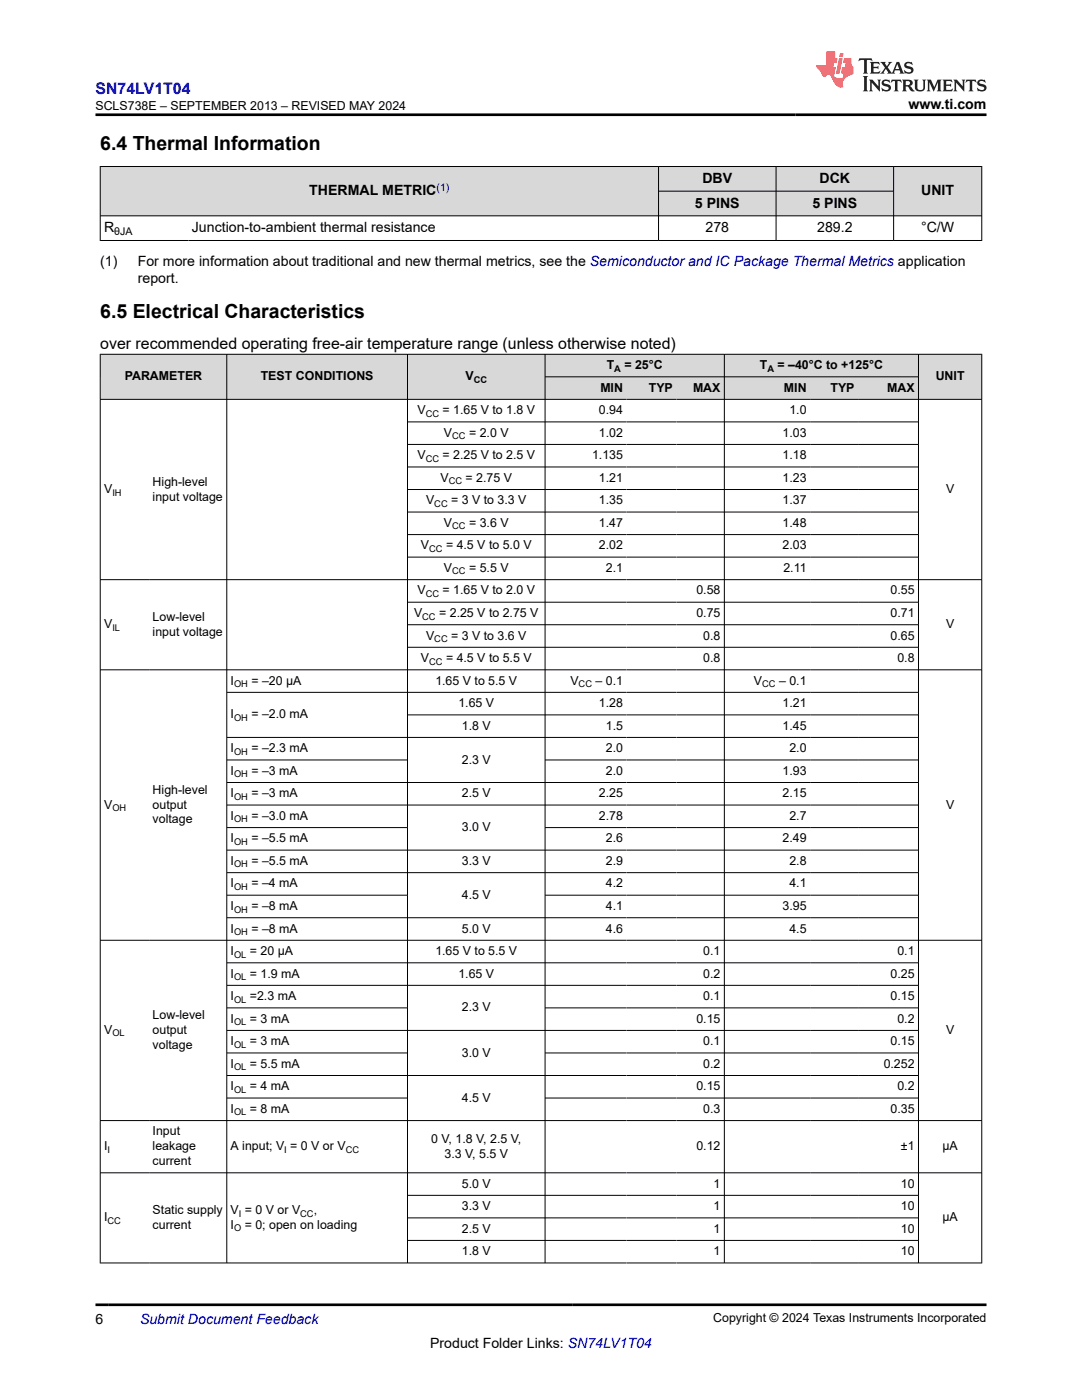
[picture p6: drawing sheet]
<svg xmlns="http://www.w3.org/2000/svg" width="216mm" height="279mm" viewBox="0 0 216 279" stroke-linecap="round" stroke-linejoin="round" font-family="sans-serif">
<g fill="#d8d8d8">
<path d="M20 33.2h175.9v5h-175.9z" fill-rule="evenodd"/>
<path d="M20.1 33.3h111.2v9.7h-111.2z" fill-rule="evenodd"/>
<path d="M131.5 33.3h23.3v4.8h-23.3z" fill-rule="evenodd"/>
<path d="M154.9 33.3h23.3v4.8h-23.3z" fill-rule="evenodd"/>
<path d="M178.4 33.3h17.4v9.7h-17.4z" fill-rule="evenodd"/>
<path d="M131.5 38.2h23.3v4.8h-23.3z" fill-rule="evenodd"/>
<path d="M154.9 38.2h23.3v4.8h-23.3z" fill-rule="evenodd"/>
</g>
<path d="M19.9 33.2h176.1M20 33.2v14.9M131.4 33.2v14.9M131.4 38.2h47M154.9 33.2v14.9M178.3 33.2v14.9M195.9 33.2v14.9M19.9 43.1h176.1M19.9 48h176.1" fill="none" stroke="#000" stroke-width=".2"/>
<g fill="#d8d8d8">
<path d="M20 70.7h175.9v4.5h-175.9z" fill-rule="evenodd"/>
<path d="M20.1 70.8h25.1v8.8h-25.1z" fill-rule="evenodd"/>
<path d="M45.3 70.8h35.9v8.8h-35.9z" fill-rule="evenodd"/>
<path d="M81.4 70.8h27.3v8.8h-27.3z" fill-rule="evenodd"/>
<path d="M108.8 70.8h35.7v4.3h-35.7z" fill-rule="evenodd"/>
<path d="M144.6 70.8h38.6v4.3h-38.6z" fill-rule="evenodd"/>
<path d="M183.3 70.8h12.5v8.8h-12.5z" fill-rule="evenodd"/>
<path d="M108.8 75.3h16.2v4.3h-16.2z" fill-rule="evenodd"/>
<path d="M125 75.3h10v4.3h-10z" fill-rule="evenodd"/>
<path d="M135 75.3h9.5v4.3h-9.5z" fill-rule="evenodd"/>
<path d="M144.6 75.3h17.1v4.3h-17.1z" fill-rule="evenodd"/>
<path d="M161.7 75.3h9.5v4.3h-9.5z" fill-rule="evenodd"/>
<path d="M171.2 75.3h12v4.3h-12z" fill-rule="evenodd"/>
</g>
<g fill="none" stroke="#000" stroke-width=".2">
<path d="M19.9 70.7h176.1M19.9 79.7h176.1M20 70.6v181.5M45.3 70.6v181.5M81.3 70.6v181.5M108.8 70.6v181.5M108.8 75.2h74.5M144.5 70.6v181.5M183.3 70.6v181.5M195.9 70.6v181.5M81.3 84.2h102M81.3 88.7h102"/>
<path d="M81.3 93.2h102M81.3 97.7h102M19.9 115.7h176.1M81.3 102.2h102M81.3 106.7h102M81.3 111.2h102M19.9 133.7h176.1M45.3 138.2h138M81.3 120.2h102M81.3 124.7h102M81.3 129.2h102M45.3 147.2h138"/>
<path d="M45.3 151.7h36.1M45.3 156.2h138M81.3 142.7h102M108.8 151.7h74.5M45.3 160.7h138M45.3 165.2h36.1M45.3 169.7h138M45.3 174.2h138M45.3 178.7h36.1M108.8 165.2h74.5M108.8 178.7h74.5M19.9 187.7h176.1"/>
<path d="M45.3 183.2h138M45.3 192.1h138M45.3 196.6h138M45.3 201.1h36.1M45.3 205.6h138M45.3 210.1h36.1M45.3 214.6h138M45.3 219.1h36.1M108.8 201.1h74.5M108.8 210.1h74.5M108.8 219.1h74.5M19.9 223.6h176.1"/>
<path d="M19.9 234.1h176.1M81.3 238.6h102M19.9 252.1h176.1M81.3 243.1h102M81.3 247.6h102"/>
</g>
<path d="M171.5 11.6l-.2 .6 .5-.2h.6v.1v2.2l-.2 .4h1l-.2-.4v-2.2v-.1h.5l.5 .2-.1-.6zM173.6 12.4l.2 .3v1.6l-.2 .4h1.9l.1-.6a1.08 1.08 0 0 1-1.3 .2v-.7h.6l.4 .2v-.7l-.4 .2h-.6v-.5l.2-.2a1 1 0 0 1 1 .3l-.1-.5zM175.7 12.4l.9 1.1-1 1.2h.9l-.2-.2 .5-.8 .4 .8-.2 .2h1.6l-.2-.2 .2-.5h.9l.1 .5-.1 .2h.9l-.2-.4-.8-1.9h-.5l-.9 2.1-.9-1.1 .9-1h-.8l.2 .2-.4 .6-.4-.6 .2-.2zM179 12.8l.4 1h-.7zM180.7 12.5a.65 .65 0 0 0-.2 .7 .65 .65 0 0 0 .6 .5l.6 .1 .1 .3a.79 .79 0 0 1-.7 .4 .79 .79 0 0 1-.7-.5l.1 .7 .2-.1a.93 .93 0 0 0 1.1 0 .93 .93 0 0 0 .4-.9 1.46 1.46 0 0 0-1.2-.6l-.1-.3a1.09 1.09 0 0 1 1.2 .2l-.2-.6-.1 .1-.5-.2zM172.2 15.2l.2 .4v2.2l-.2 .4h1l-.2-.4v-2.2l.2-.4zM173.4 15.9l.2 .4v1.5l-.2 .4h.8l-.3-.4 .1-1.3 1.6 1.8v-2l.2-.4h-.7l.1 .2 .1 1.1-1.2-1.3zM176.2 16a.65 .65 0 0 0-.2 .8 .65 .65 0 0 0 .6 .4l.6 .2 .1 .2a.79 .79 0 0 1-.7 .4 .79 .79 0 0 1-.7-.5l.1 .7 .2-.1a.93 .93 0 0 0 1.1 .1 .93 .93 0 0 0 .4-1 1.46 1.46 0 0 0-1.2-.5l-.1-.4a1.09 1.09 0 0 1 1.2 .2l-.1-.6-.2 .1-.5-.1zM177.9 15.9l-.1 .6a.63 .63 0 0 1 .8-.3v1.6l-.3 .4h1l-.2-.4v-1.6a.66 .66 0 0 1 .8 .3l-.1-.6zM180 15.9l.2 .4v1.5l-.2 .4h1l-.2-.2-.1-.7h.5l.1 .2a.79 .79 0 0 0 1.2 .6l-1-.9a.61 .61 0 0 0 .6-.6 .61 .61 0 0 0-.5-.7zM180.8 16.2h.1a.47 .47 0 0 1 .5 .1 .47 .47 0 0 1 .1 .5l-.1 .1-.7 .1zM182.3 15.9l.2 .2a2.27 2.27 0 0 0 .4 2 1.04 1.04 0 0 0 1.7-.7v-1.3l.2-.2h-.8l.2 .4v1.1a.6 .6 0 0 1-.6 .6 .6 .6 0 0 1-.6-.6v-1.1l.3-.4zM184.9 15.9l.2 .4v1.5l-.2 .4h.8l-.3-.4v-1.4l.9 1.9 .9-1.9v1.4l-.3 .4h1l-.2-.4v-1.5l.2-.4h-.8l-.7 1.5-.6-1.5zM188.1 15.9l.2 .4v1.5l-.2 .4h1.9l.1-.6a1.09 1.09 0 0 1-1.3 .2v-.7h.6l.4 .2v-.6l-.4 .2h-.6v-.6l.2-.1a1.01 1.01 0 0 1 1 .3l-.1-.6zM190.2 15.9l.3 .4v1.5l-.3 .4h.8l-.2-.4v-1.3l1.6 1.8v-2l.2-.4h-.7l.2 .2v1.1l-1.2-1.3zM192.8 15.9l-.1 .6a.63 .63 0 0 1 .8-.3v1.6l-.3 .4h1l-.2-.4v-1.6a.66 .66 0 0 1 .8 .3l-.1-.6zM195.2 16a.65 .65 0 0 0-.2 .8 .65 .65 0 0 0 .6 .4l.6 .2 .2 .2a.79 .79 0 0 1-.7 .4 .79 .79 0 0 1-.7-.5l.1 .7 .2-.1a.93 .93 0 0 0 1 .1 .93 .93 0 0 0 .5-1 1.46 1.46 0 0 0-1.3-.5v-.4a1.09 1.09 0 0 1 1.2 .2l-.2-.6-.2 .1-.5-.1z" fill="#231f20"/>
<path d="M164.9 10.3v2.7h-2l.1 .4 .8 1a.95 .95 0 0 0 1 .9 .59 .59 0 0 1 .5-.4 .59 .59 0 0 1 .5 .3l.4 .8a1.59 1.59 0 0 0 2.1 1.4 1.61 1.61 0 0 1 1-2.3l1-.3-.1-1.5a1.59 1.59 0 0 1-.3-1.7h-1.5l-.2 .9h.6l-.2 .9h-.5l-.2 .9v.3l.4 .1-.1 .9h-.7a.73 .73 0 0 1-1-.7l.3-1.5h-.5l.1-.9h.5l.2-.9h-.5v-1.3zM167.4 11.6l-.6 3.1h.7l.6-3.1zM167.6 10.7l-.1 .6h.7l.1-.6z" fill="#ed1c24"/>
<path d="M19 22.9h177.8M19 260.4h177.8" fill="none" stroke="#000" stroke-width=".53"/>
<g font-size="3.9">
<text x="20" y="29.9">6.4 Thermal Information</text>
<text x="20" y="63.5">6.5 Electrical Characteristics</text>
</g>
<text font-size="3.2" fill="#00f" x="19" y="18.7">SN74LV1T04</text>
<text font-size="3.2" x="20" y="69.7">over recommended operating free-air temperature range (unless otherwise noted)</text>
<g font-size="2.8">
<text x="181.3" y="21.8">www.ti.com</text>
<text x="61.7" y="39">THERMAL METRIC</text>
<text x="138.7" y="41.4">5 PINS</text>
<text x="140.2" y="36.5">DBV</text>
<text x="162.1" y="41.4">5 PINS</text>
<text x="163.5" y="36.5">DCK</text>
<text x="183.8" y="39">UNIT</text>
<text x="20.8" y="46.3">R</text>
<text x="38.3" y="46.3">Junction-to-ambient thermal resistance</text>
<text x="140.8" y="46.3">278</text>
<text x="163.1" y="46.3">289.2</text>
<text x="183.8" y="46.3">°C/W</text>
<text x="20" y="53.1">(1)</text>
<text x="27.5" y="53.1">For more information about traditional and new thermal metrics, see the Semiconductor and IC Package Thermal Metrics application</text>
<text x="27.5" y="56.5">report.</text>
<text x="19" y="264.2">6</text>
<text x="85.8" y="269">Product Folder Links: SN74LV1T04</text>
</g>
<text font-size="2.8" fill="#00f" x="27.9" y="264.2">Submit Document Feedback</text>
<g font-size="2.5">
<text x="19" y="21.9">SCLS738E – SEPTEMBER 2013 – REVISED MAY 2024</text>
<text x="24.9" y="75.9">PARAMETER</text>
<text x="52" y="75.9">TEST CONDITIONS</text>
<text x="92.9" y="75.9">V</text>
<text x="121.1" y="73.7">T</text>
<text x="124.6" y="73.7">= 25°C</text>
<text x="151.6" y="73.7">T</text>
<text x="155.1" y="73.7">= –40°C to +125°C</text>
<text x="186.7" y="75.9">UNIT</text>
<text x="83.3" y="82.7">V</text>
<text x="88.3" y="82.7">= 1.65 V to 1.8 V</text>
<text x="119.5" y="82.7">0.94</text>
<text x="119.8" y="78.2">MIN</text>
<text x="129.5" y="78.2">TYP</text>
<text x="138.3" y="78.2">MAX</text>
<text x="156.4" y="78.2">MIN</text>
<text x="157.5" y="82.7">1.0</text>
<text x="165.7" y="78.2">TYP</text>
<text x="177" y="78.2">MAX</text>
<text x="88.6" y="87.2">V</text>
<text x="93.6" y="87.2">= 2.0 V</text>
<text x="119.5" y="87.2">1.02</text>
<text x="156.1" y="87.2">1.03</text>
<text x="83.3" y="91.7">V</text>
<text x="88.3" y="91.7">= 2.25 V to 2.5 V</text>
<text x="118.1" y="91.7">1.135</text>
<text x="156.1" y="91.7">1.18</text>
<text x="20.8" y="98.4">V</text>
<text x="30.5" y="96.9">High-level</text>
<text x="30.5" y="99.9">input voltage</text>
<text x="85" y="100.7">V</text>
<text x="87.9" y="96.2">V</text>
<text x="90" y="100.7">= 3 V to 3.3 V</text>
<text x="92.9" y="96.2">= 2.75 V</text>
<text x="119.5" y="96.2">1.21</text>
<text x="119.5" y="100.7">1.35</text>
<text x="156.1" y="96.2">1.23</text>
<text x="156.1" y="100.7">1.37</text>
<text x="188.8" y="98.4">V</text>
<text x="88.6" y="105.2">V</text>
<text x="93.6" y="105.2">= 3.6 V</text>
<text x="119.5" y="105.2">1.47</text>
<text x="156.1" y="105.2">1.48</text>
<text x="84" y="109.6">V</text>
<text x="89" y="109.6">= 4.5 V to 5.0 V</text>
<text x="119.5" y="109.6">2.02</text>
<text x="156.1" y="109.6">2.03</text>
<text x="83.3" y="118.6">V</text>
<text x="88.3" y="118.6">= 1.65 V to 2.0 V</text>
<text x="88.6" y="114.1">V</text>
<text x="93.6" y="114.1">= 5.5 V</text>
<text x="120.9" y="114.1">2.1</text>
<text x="139" y="118.6">0.58</text>
<text x="156.3" y="114.1">2.11</text>
<text x="177.7" y="118.6">0.55</text>
<text x="20.8" y="125.4">V</text>
<text x="30.5" y="123.9">Low-level</text>
<text x="82.6" y="123.1">V</text>
<text x="87.6" y="123.1">= 2.25 V to 2.75 V</text>
<text x="139" y="123.1">0.75</text>
<text x="177.7" y="123.1">0.71</text>
<text x="188.8" y="125.4">V</text>
<text x="30.5" y="126.9">input voltage</text>
<text x="85" y="127.6">V</text>
<text x="90" y="127.6">= 3 V to 3.6 V</text>
<text x="140.3" y="127.6">0.8</text>
<text x="177.7" y="127.6">0.65</text>
<text x="46" y="136.6">I</text>
<text x="50.2" y="136.6">= –20 µA</text>
<text x="84" y="132.1">V</text>
<text x="86.9" y="136.6">1.65 V to 5.5 V</text>
<text x="89" y="132.1">= 4.5 V to 5.5 V</text>
<text x="113.8" y="136.6">V</text>
<text x="118.8" y="136.6">– 0.1</text>
<text x="140.3" y="132.1">0.8</text>
<text x="150.5" y="136.6">V</text>
<text x="155.5" y="136.6">– 0.1</text>
<text x="179.1" y="132.1">0.8</text>
<text x="46" y="143.4">I</text>
<text x="50.2" y="143.4">= –2.0 mA</text>
<text x="91.5" y="141.1">1.65 V</text>
<text x="119.5" y="141.1">1.28</text>
<text x="156.1" y="141.1">1.21</text>
<text x="92.2" y="145.6">1.8 V</text>
<text x="120.9" y="145.6">1.5</text>
<text x="156.1" y="145.6">1.45</text>
<text x="46" y="150.1">I</text>
<text x="46" y="154.6">I</text>
<text x="50.2" y="150.1">= –2.3 mA</text>
<text x="50.2" y="154.6">= –3 mA</text>
<text x="92.2" y="152.4">2.3 V</text>
<text x="120.9" y="150.1">2.0</text>
<text x="120.9" y="154.6">2.0</text>
<text x="156.1" y="154.6">1.93</text>
<text x="157.5" y="150.1">2.0</text>
<text x="20.8" y="161.4">V</text>
<text x="30.5" y="158.4">High-level</text>
<text x="30.5" y="161.4">output</text>
<text x="46" y="159.1">I</text>
<text x="50.2" y="159.1">= –3 mA</text>
<text x="92.2" y="159.1">2.5 V</text>
<text x="119.5" y="159.1">2.25</text>
<text x="156.1" y="159.1">2.15</text>
<text x="188.8" y="161.4">V</text>
<text x="30.5" y="164.3">voltage</text>
<text x="46" y="163.6">I</text>
<text x="50.2" y="163.6">= –3.0 mA</text>
<text x="92.2" y="165.9">3.0 V</text>
<text x="119.5" y="163.6">2.78</text>
<text x="157.5" y="163.6">2.7</text>
<text x="46" y="168.1">I</text>
<text x="46" y="172.6">I</text>
<text x="50.2" y="168.1">= –5.5 mA</text>
<text x="50.2" y="172.6">= –5.5 mA</text>
<text x="92.2" y="172.6">3.3 V</text>
<text x="120.9" y="168.1">2.6</text>
<text x="120.9" y="172.6">2.9</text>
<text x="156.1" y="168.1">2.49</text>
<text x="157.5" y="172.6">2.8</text>
<text x="46" y="177.1">I</text>
<text x="50.2" y="177.1">= –4 mA</text>
<text x="92.2" y="179.4">4.5 V</text>
<text x="120.9" y="177.1">4.2</text>
<text x="157.5" y="177.1">4.1</text>
<text x="46" y="181.6">I</text>
<text x="50.2" y="181.6">= –8 mA</text>
<text x="120.9" y="181.6">4.1</text>
<text x="156.1" y="181.6">3.95</text>
<text x="46" y="186.1">I</text>
<text x="46" y="190.6">I</text>
<text x="49.9" y="190.6">= 20 µA</text>
<text x="50.2" y="186.1">= –8 mA</text>
<text x="86.9" y="190.6">1.65 V to 5.5 V</text>
<text x="92.2" y="186.1">5.0 V</text>
<text x="120.9" y="186.1">4.6</text>
<text x="140.3" y="190.6">0.1</text>
<text x="157.5" y="186.1">4.5</text>
<text x="179.1" y="190.6">0.1</text>
<text x="46" y="195.1">I</text>
<text x="49.9" y="195.1">= 1.9 mA</text>
<text x="91.5" y="195.1">1.65 V</text>
<text x="140.3" y="195.1">0.2</text>
<text x="177.7" y="195.1">0.25</text>
<text x="30.5" y="203.4">Low-level</text>
<text x="46" y="199.6">I</text>
<text x="49.9" y="199.6">=2.3 mA</text>
<text x="92.2" y="201.9">2.3 V</text>
<text x="140.3" y="199.6">0.1</text>
<text x="177.7" y="199.6">0.15</text>
<text x="20.8" y="206.4">V</text>
<text x="30.5" y="206.4">output</text>
<text x="30.5" y="209.3">voltage</text>
<text x="46" y="204.1">I</text>
<text x="46" y="208.6">I</text>
<text x="49.9" y="204.1">= 3 mA</text>
<text x="49.9" y="208.6">= 3 mA</text>
<text x="139" y="204.1">0.15</text>
<text x="140.3" y="208.6">0.1</text>
<text x="177.7" y="208.6">0.15</text>
<text x="179.1" y="204.1">0.2</text>
<text x="188.8" y="206.4">V</text>
<text x="46" y="213.1">I</text>
<text x="49.9" y="213.1">= 5.5 mA</text>
<text x="92.2" y="210.9">3.0 V</text>
<text x="140.3" y="213.1">0.2</text>
<text x="176.3" y="213.1">0.252</text>
<text x="46" y="217.6">I</text>
<text x="49.9" y="217.6">= 4 mA</text>
<text x="92.2" y="219.8">4.5 V</text>
<text x="139" y="217.6">0.15</text>
<text x="179.1" y="217.6">0.2</text>
<text x="30.5" y="226.6">Input</text>
<text x="46" y="222.1">I</text>
<text x="49.9" y="222.1">= 8 mA</text>
<text x="140.3" y="222.1">0.3</text>
<text x="177.7" y="222.1">0.35</text>
<text x="20.8" y="229.6">I</text>
<text x="30.5" y="229.6">leakage</text>
<text x="30.5" y="232.5">current</text>
<text x="46" y="229.6">A input; V = 0 V or V</text>
<text x="86" y="228.1">0 V, 1.8 V, 2.5 V,</text>
<text x="88.7" y="231">3.3 V, 5.5 V</text>
<text x="139" y="229.6">0.12</text>
<text x="179.8" y="229.6">±1</text>
<text x="188.1" y="229.6">μA</text>
<text x="92.2" y="237">5.0 V</text>
<text x="142.4" y="237">1</text>
<text x="179.8" y="237">10</text>
<text x="20.8" y="243.8">I</text>
<text x="30.5" y="242.3">Static supply</text>
<text x="30.5" y="245.2">current</text>
<text x="46" y="245.2">I</text>
<text x="46" y="242.3">V = 0 V or V</text>
<text x="48.8" y="245.2">= 0; open on loading</text>
<text x="62.6" y="242.3">,</text>
<text x="92.2" y="241.5">3.3 V</text>
<text x="142.4" y="241.5">1</text>
<text x="179.8" y="241.5">10</text>
<text x="188.1" y="243.8">μA</text>
<text x="92.2" y="246">2.5 V</text>
<text x="92.2" y="250.5">1.8 V</text>
<text x="142.4" y="246">1</text>
<text x="142.4" y="250.5">1</text>
<text x="179.8" y="246">10</text>
<text x="179.8" y="250.5">10</text>
<text x="142.3" y="263.9">Copyright © 2024 Texas Instruments Incorporated</text>
</g>
<text font-size="2.1" fill="#00f" x="87.1" y="38">(1)</text>
<text font-size="2.1" x="22.8" y="46.9">θJA</text>
<g font-size="1.9">
<text x="94.5" y="76.4">CC</text>
<text x="122.6" y="74.2">A</text>
<text x="153.1" y="74.2">A</text>
<text x="84.9" y="83.2">CC</text>
<text x="90.2" y="87.7">CC</text>
<text x="84.9" y="92.2">CC</text>
<text x="22.4" y="98.9">IH</text>
<text x="86.7" y="101.1">CC</text>
<text x="89.5" y="96.6">CC</text>
<text x="90.2" y="105.6">CC</text>
<text x="85.6" y="110.1">CC</text>
<text x="84.9" y="119.1">CC</text>
<text x="90.2" y="114.6">CC</text>
<text x="22.4" y="125.9">IL</text>
<text x="84.3" y="123.6">CC</text>
<text x="86.7" y="128.1">CC</text>
<text x="46.7" y="137.1">OH</text>
<text x="85.6" y="132.6">CC</text>
<text x="115.5" y="137.1">CC</text>
<text x="152.1" y="137.1">CC</text>
<text x="46.7" y="143.9">OH</text>
<text x="46.7" y="150.6">OH</text>
<text x="46.7" y="155.1">OH</text>
<text x="22.4" y="161.9">OH</text>
<text x="46.7" y="159.6">OH</text>
<text x="46.7" y="164.1">OH</text>
<text x="46.7" y="168.6">OH</text>
<text x="46.7" y="173.1">OH</text>
<text x="46.7" y="177.6">OH</text>
<text x="46.7" y="182.1">OH</text>
<text x="46.7" y="186.6">OH</text>
<text x="46.7" y="191.1">OL</text>
<text x="46.7" y="195.6">OL</text>
<text x="46.7" y="200.1">OL</text>
<text x="22.4" y="206.8">OL</text>
<text x="46.7" y="204.6">OL</text>
<text x="46.7" y="209.1">OL</text>
<text x="46.7" y="213.6">OL</text>
<text x="46.7" y="218.1">OL</text>
<text x="46.7" y="222.6">OL</text>
<text x="21.5" y="230.1">I</text>
<text x="56.7" y="230.1">I</text>
<text x="69" y="230.1">CC</text>
<text x="21.5" y="244.3">CC</text>
<text x="46.7" y="245.7">O</text>
<text x="47.7" y="242.8">I</text>
<text x="59.9" y="242.8">CC</text>
</g>
</svg>
